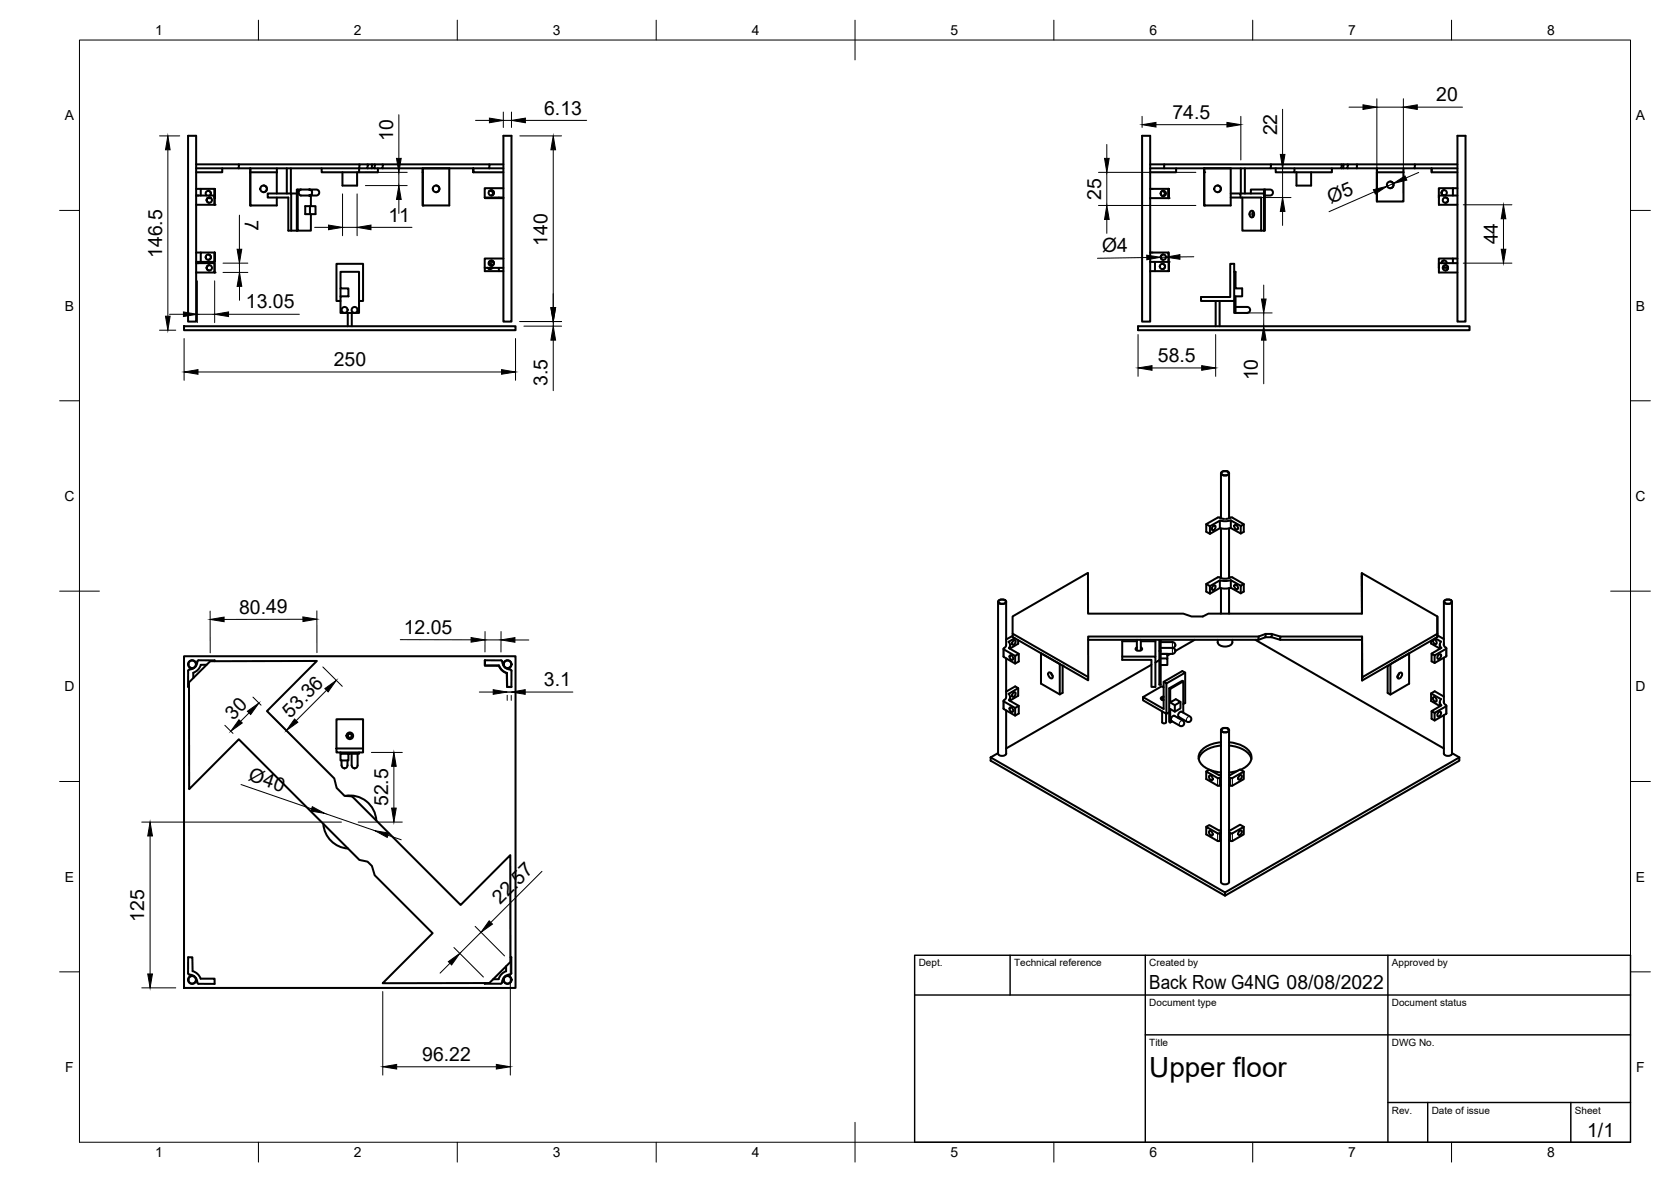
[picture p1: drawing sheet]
<svg xmlns="http://www.w3.org/2000/svg" width="420mm" height="297mm" viewBox="0 0 420 297" stroke-linecap="round" stroke-linejoin="round" font-family="sans-serif">
<!-- layer: Visible -->
<g fill="none" stroke="#000" stroke-width=".51">
<path d="M47.3 34.1h2v46.7h-2zM126.6 34.1h2v46.7h-2zM287.2 34.1h2v46.7h-2zM366.5 34.1h2v46.7h-2zM49.3 47.5h1.2M49.3 49.1h4.7v2.4h-4.7M49.3 41.3h10.7M51.9 49.1a.67 .67 0 0 1 0-.9 .67 .67 0 0 1 1 0 .67 .67 0 0 1-.1 .9M52.2 49.8h.9M52.3 48l.5 .1 .2 .4-.2 .6M52.6 49.6a.67 .67 0 0 0-.6 .7 .67 .67 0 0 0 .6 .7M54 49.8h.1"/>
<path d="M54 49.1v2.4M54 47.5v2.3v-2.3h-3.5v1.6M55.9 42.3v1h-6.6M62.9 42.3v9.3M66.3 46.6a.84 .84 0 0 1 .8 .9 .84 .84 0 0 1-.8 .8M69.6 43.3h-6.7v8.3h6.7v-2M69.6 42.3v6.3M72.1 42.3v6.3M73.1 42.3v6.3M73.2 58v-9.4h-5.9v1h5.2v8.4h2.1M73.2 48.6h1.4M74.6 58h.3"/>
<path d="M74.9 47.6h-.3v10.4M75.6 49.1h2.1M75.7 47.6a.79 .79 0 0 0-.6 .8 .79 .79 0 0 0 .6 .7M77.7 47.6l.5 .2 .3 .6-.3 .6-.5 .1h1.9l.6-.4v-.6l-.6-.5h-4.7v10.4h3.3v-4.2M77.9 51.8h1.4v2h-2.5v-2h1.1v2M78.2 49.1v2.7M80.9 42.3v1h9.4v-1M86.1 43.3v3.3h3.7v-3.3M90.4 41.3h-30.4v1h-10.7M92.4 41.3h-2v1h-30.4M93.5 41.3h-1.1v1h-2M94.2 41.3h-.7v1h-1.1"/>
<path d="M95 42.3v1h-4.7M96.2 41.3h-2v1h-.7M106.3 43.3h.1M106.3 42.3v1M106.3 43.3v8.3h6.7v-9.3h-6.7v9.3M109.6 46.6a.84 .84 0 0 1 .9 .9 .84 .84 0 0 1-.9 .8M119 43.3v-1v1h7.6M121.9 49.6v.2h4.7M123 41.3h-26.8v1h-2M123 42.3h3.6M123.1 48a.67 .67 0 0 1 .7 .2 .67 .67 0 0 1 0 .9M123.3 47.9l-.3 .1"/>
<path d="M123.5 47.8a.67 .67 0 0 1 .7 .6 .67 .67 0 0 1-.7 .7M125.5 49.6v.2M126.6 41.3h-3.6v1h-26.8M126.6 47.3h-4.7v2.3h4.7M289.2 47.5h4.6v2.3h-4.6M289.2 41.3h3.5M292.4 48a.65 .65 0 0 1 .5 .6 .65 .65 0 0 1-.5 .7 .66 .66 0 0 0 .5-.7 .66 .66 0 0 0-.5-.6zM292.5 47.9a.67 .67 0 0 0-.7 .7 .67 .67 0 0 0 .7 .7M293.9 47.5v2.3M295.7 42.3v1h-6.5M302.8 42.3h6.7v9.3h-6.7v-9.3v9.3M306.1 46.6a.84 .84 0 0 1 .9 .9 .84 .84 0 0 1-.9 .8"/>
<path d="M309.5 49.6h7.6v8.4h-4.7v-8.4M309.5 48.6h2.4v1M311.9 48.6h5.9v9.4M312 42.3v6.3M313 42.3v6.3M314.3 53.2a.59 .59 0 0 1 .8-.1 .59 .59 0 0 1 .2 .7 .62 .62 0 0 1-.5 .8 .62 .62 0 0 1-.6-.8zM315.1 53.1l-.2 .7 .2 .7M317.1 58h.7M317.8 47.6v1M318.1 47.6v10.4h-.3M318.1 47.6h-3.6v1M318.1 47.6l1.4 .1 .4 .2 .2 .5-.2 .5-.4 .2h-1.4"/>
<path d="M319.6 41.3h-26.9v1h-3.5M320.8 42.3v1h4.7v-1M326 43.3v3.3h3.7v-3.3M334.9 42.3v1h-9.4M337.3 41.3h-17.7v1h-26.9M337.8 41.3h-.5v1h-17.7M338.9 41.3h-1.1v1h-.5M341.2 41.3h-2.3v1h-1.1M346.2 43.3h6.7v7.3h-6.7zM346.2 42.3v8.3M346.2 42.3v1M349.6 45.6a.84 .84 0 0 1 .8 .9 .84 .84 0 0 1-.8 .8"/>
<path d="M352.9 42.3v1M355.7 41.3h-14.5v1h-2.3M355.7 42.3h10.8M360 42.3v1h6.5M360 42.3v1M363.1 47.8a.67 .67 0 0 0-.6 .6 .67 .67 0 0 0 .6 .7M363.4 49.6a.67 .67 0 0 1 .7 .7 .67 .67 0 0 1-.7 .7M365.3 47.3h-3.5v2.3M366.5 41.3h-10.8v1h-14.5M366.5 47.3h-1.2v1.8M366.5 49.1h-4.7v2.4h4.7M49.3 66.1h4.7v2.4h-4.7"/>
<path d="M49.3 65.8h4.7v-2.3v2.3M49.3 63.5h1.2M52.3 64a.67 .67 0 0 1 .7 .6 .67 .67 0 0 1-.7 .7M52.6 66.6a.67 .67 0 0 0-.6 .7 .67 .67 0 0 0 .6 .7M54 66.1v2.4M54 63.5h-3.5v2.3M85.6 75.6h-1v-9.3h6.7v9.3h-1M85.6 68.3h4.7v10.3h-4.7v-4.1h2v-2h-2zM85.6 72.5v2M87.4 78.6v3.4M88.5 78.6v3.4M121.9 67.3h4.7"/>
<path d="M121.9 67.3v.8h4.7M122.9 65.8h1.2M123.2 66.3l-.3 .1 .6-.1 .4 .4M123.5 65.5a.67 .67 0 0 1 .7 .6 .67 .67 0 0 1-.7 .7M123.8 67.3l-.6 .3-.5-.3 .5 .3M125.4 67.3v.8M126.6 65h-4.7v2.3M289.2 68.1h4.7v-2.3v2.3M289.2 63.5h4.6v2.3h-4.6M290.4 65.8v2.3M292.3 66.3a.67 .67 0 0 1 .6 .7 .67 .67 0 0 1-.6 .6M292.5 64a.67 .67 0 0 0-.7 .6 .67 .67 0 0 0 .7 .7"/>
<path d="M293.8 63.5l.1 2.3M305.7 75.6v6.4M306.7 75.6v6.4M309.3 66.3h1v9.3h-8.3v-1h7.3zM310.3 68.3h.4v4.2h1.6v2h-1.6v4.1M310.3 75.6v3h.4M310.7 77.1h2.9a.73 .73 0 0 1 .7 .8M314.3 77.9h.1M314.3 77.9a.73 .73 0 0 1-.7 .7h-2.9M362.8 67.3h1.3M363.1 65.5a.67 .67 0 0 0-.6 .6 .67 .67 0 0 1 .6-.6 .67 .67 0 0 1 .7 .6M363.4 66.6a.67 .67 0 0 1 .7 .7 .67 .67 0 0 1-.7 .7"/>
<path d="M363.6 66.6l-.5 .2M365.3 65h-3.5v2.3M366.5 66.1h-4.7v2.4h4.7M366.5 65h-1.2v1.1M46.3 82h83.3v1h-83.3zM286.2 82h83.3v1h-83.3zM307 118.9v11.4M307.1 118.7l.9-.4a.74 .74 0 0 1 1 .9l-1 .3a.74 .74 0 0 1-.9-.8zM307.2 118.7l.8-.3a.68 .68 0 0 1 .9 .7l-.9 .4a.68 .68 0 0 1-.8-.8zM309 118.9v11.4M303.3 131.7l.9 .6M305 132.3l.4-.2a.67 .67 0 0 1 .1 .8 .67 .67 0 0 1-.7 .3l-.1-.5z"/>
<path d="M306.2 130.1l-2.9 1.6v1.9l.9 .6 2.5-1.5v-1.9l-2.5 1.5v1.9M306.2 130.1l1.6 .3M307 132.8v12.5M309 132.8v12.5M309.5 132.7l-1.4 .2-1.4-.2M309.5 130.8l-1.4 .2-1.4-.2M309.9 130.1l2.8 1.6v2l-.7 .4-2.5-1.4M309.9 130.1l-1.7 .3M310.4 132a.67 .67 0 0 1 .8 .3 .67 .67 0 0 1-.1 .8l-.6-.4zM312 132.2l-2.5-1.4v1.9M312.7 131.7l-.7 .5v1.9M251 151.2v38.2a1.2 1.2 0 0 0 2 0v-10.9"/>
<path d="M251 151l1-.4a.74 .74 0 0 1 .9 .8l-.9 .4a.74 .74 0 0 1-1-.8zM251.1 151l.9-.3a.68 .68 0 0 1 .9 .7l-.9 .4a.68 .68 0 0 1-.9-.8zM253 151.2v10.9M254.6 159.2l19 10.9M254.6 159.8l-1.6 .9M303.3 146.8l.9 .5M305 147.3l.4-.2a.67 .67 0 0 1 .1 .8 .67 .67 0 0 1-.7 .3l-.1-.5zM306.2 145.1l-2.9 1.7v1.9l.9 .5 2.5-1.4v-2l-2.5 1.5v1.9M306.6 145.1h-.4M307 147.8v6.4M309 147.8v6.4M309.4 145.1h.5l2.8 1.7v1.9l-.7 .4-2.5-1.4"/>
<path d="M309.4 145.1l-1.4 .3-1.4-.3M309.5 147.7l-1.4 .2-1.4-.2M309.5 145.8l-1.4 .2-1.4-.2M310.4 147a.67 .67 0 0 1 .8 .3 .67 .67 0 0 1-.1 .8l-.6-.4zM312 147.2l-2.5-1.4v1.9M312.7 146.8l-.7 .4v1.9M318.2 159.3l-1.8 .7v.8h-42.8M319.7 159.3h-1.5v.8l-1.8 .7M321.9 160l-2.2-.7v.8h-1.5M342.4 144l.1 10.2-.1-10.2 19 10.9v5.2M342.5 154.2h-38.7l-1.4 .7h-2.8l-2.1-.7h-23.9v-10.2l-19 10.9v5.2l19 10.9v-11h42.8M342.5 160h-20.6v.8l-2.2-.7"/>
<path d="M361.4 159.3l-18.9 10.9v.8v-10.2M361.4 154.9v5.2l-18.9 10.9M361.4 159.7l1.7 .9M363.1 151.2v11M363.1 151l1-.4a.74 .74 0 0 1 .9 .8l-.9 .4a.74 .74 0 0 1-1-.8zM363.2 151l.9-.3a.68 .68 0 0 1 .9 .7l-.9 .4a.68 .68 0 0 1-.9-.8zM365.1 151.2v38.2a1.2 1.2 0 0 1-2 0v-9.7M46.3 164.9h83.3v83.4h-83.3zM47.5 171.5l5.4-5.3 26.8-.1-12.6 12.6 17 16.9 .5 2.4 2 2 1.9 .1 27.3 27.3 12.5-12.5 .1 26.8-5.4 5.3-26.8 .1 12.6-12.6-14.6-14.6-.7-2.3-1.1-1.1-2-.4-30.4-30.3-12.4 12.5zM48.9 167.8l-1.5 .6-.1 4.2h.2M49.9 165.9l4.1 .1v.2M49.9 165.9l-.2 .2-.5 1.4"/>
<path d="M51.9 167.1h-1.4l-.7 1.2-1.2 .8v1.3M121.9 166v1.3h3.5l.8 1.2 1.2 .7 .1 3.4h1.1M121.9 165.9l4.2 .1 .6 1.5M121.9 165.9v1.3h3.6M125.5 167.2l.7 1.2 1.3 .7M127 167.8l1.6 .6v4.2h-1.1v-3.5M252.3 163.1v1.9M252.3 176.2v1.9M252.3 178.1l.1 .1M252.3 165l.1 .1M252.4 176.3l2.8 1.6v1.9l-2.8-1.6M252.4 163.2l2.8 1.6v2l-2.8-1.7"/>
<path d="M252.4 176v.3M252.4 162.9v.3M253 175.3l-.6 .7M253 162.2l-.6 .7M253 173.8l2.3-1.3 .7 .4v1.9l-2 1.3M253 165.4v9.8M253.9 177.8a.67 .67 0 0 1 .7 .3 .67 .67 0 0 1-.1 .8l-.5-.4zM253.9 164.7a.67 .67 0 0 1 .7 .3 .67 .67 0 0 1-.1 .9l-.5-.5zM254 162.1v1M254 175.2v.9M254.7 174.1l.5-.2a.68 .68 0 0 1 0 .8 .68 .68 0 0 1-.7 .4v-.5zM254.7 161.1l.5-.3a.68 .68 0 0 1 0 .8 .68 .68 0 0 1-.7 .4v-.5z"/>
<path d="M255.1 160.4l-1.5 .9a1.11 1.11 0 0 1 .1 1.6l2.5 1.4v1.9l-1 .6M256 172.9l-2.4 1.5a1.11 1.11 0 0 1 .1 1.5l2.5 1.5v1.9l-1 .5M256 160.9v.9l-2 1.2M256.2 177.4l-1 .5M256.2 164.3l-1 .5M263.7 169a.97 .97 0 0 1 .8 1.5 .97 .97 0 0 1-.8-1.5zM264.3 169.1l.4 .8M267.2 167.3v6.8l-.7 .4-4.8-2.7v-7.6l4.8 2.7v7.6M285.9 162.7l-.4 .3a.92 .92 0 0 0 .9 .5 .92 .92 0 0 0 .8-.5l-.3-.3M285.9 161.1h-3.7v4.7h7.3v6.8h1v-7.6h-8.3M285.9 160.8v2.7M286.9 160.8v2.7"/>
<path d="M286.9 161.1h3.6v3.9M289.5 167.1l-36.5 21M291.5 163.6v8.4h.3v-11.1h-.3v2.7h.3M291.5 165.9l-1 .6M291.8 165.5h1.7v1.6h-1.7M291.8 161.4h3a.73 .73 0 0 1 .7 .7M291.8 162.8h3a.73 .73 0 0 1 .7 .8M292.2 175.5v.4M292.2 178.8v2.7M292.6 175l-.5 .2-.2 .3 .2 .3 .5 .2M292.6 175.2l-.4 .3 .4 .3M292.6 171.4l.7 .4 4.7-2.8-.7-.4-4.7 2.8v6.8l-5.2-3 4.7-2.7 .5 .2"/>
<path d="M293.2 179.3v2.2M293.3 171.8v7.6l-5.9-3.4v-.8M294 173v8.4l.2 .2M294 179l-.7 .4M294.2 176.5l1.2 .7 1.4-.8-1.2-.7-1.4 .8v-3.4l3.3-1.9v7.9M294.3 164.3l-.8 .4M295.4 177.2v1.6M295.5 162.1h.1M295.5 163.6h.1M295.5 163.6a.77 .77 0 0 1-.7 .7h-3h1.7v1.2M295.5 162.1l-.1 .5-.4 .2M296.8 176.4v1.6l-1.4 .8-1.2-.6v3.4l.5-.3"/>
<path d="M297.5 171.2l-.2-.1-3.3 1.9 .2 .1M298 169v7.7l-.5 .2M300.4 160.8l-4.9 2.8M306.2 160.8a1.49 1.49 0 0 0 1.8 1.7 1.47 1.47 0 0 0 1.9-1.7M315.6 160.8l47.5 27.3M321.9 160.8h20.6v-.8v10.2M348.9 167.3v6.8l.7 .4 4.7-2.7v-7.6l-4.7 2.7v7.6M351.7 169.3l.7-.3a.97 .97 0 0 1-.8 1.5l-.2-.4zM351.8 169.2l-.4 .7M359.8 174.3l.9-.6 2.4 1.4M359.8 161v.7l2.2 1.3M360.4 175.2a.67 .67 0 0 1 .7 .3 .67 .67 0 0 1-.1 .9l-.6-.5z"/>
<path d="M360.4 160.8a.67 .67 0 0 1 .7 .3 .67 .67 0 0 1-.1 .8l-.6-.4zM360.7 164.7l-.7-.4v1.9l.7 .4 2.9-1.6M360.9 160.4l1.4 .8a1.11 1.11 0 0 0 .1 1.6l-2.4 1.5M361.7 179l.3-.2a.63 .63 0 0 1 .4 .8 .63 .63 0 0 1-.7 .5l-.3-.3zM361.7 164.6l.3-.2a.62 .62 0 0 1 .4 .7 .62 .62 0 0 1-.7 .5l-.3-.3zM362 177.4l-2.2-1.2v-1.9l2.5 1.4a1.11 1.11 0 0 0 .1 1.6l-2.4 1.4M362 162v1.1M362 176.4v1.1M363.1 165.3v11.3M363.1 176.2a1.09 1.09 0 0 0 .6 1.2l-3 1.7v2M363.1 161.8a.89 .89 0 0 0 .5 1M363.6 162.8v.3l-2.9 1.6v1.9"/>
<path d="M363.7 177.4v2l-3 1.7-.7-.5v-1.9l.7 .4M363.7 162.9l-.1 2.1M84.6 180.7h6.7v8.4h-6.7zM84.6 188.1h6.7M85.6 189.1v.3M85.9 191.1v1.2a.74 .74 0 0 0 .7 .8 .74 .74 0 0 0 .8-.8v-1.2M86.6 193.1h.1M86.9 200a6.7 6.7 0 0 1 7.7 6.2M88.4 189.4v2.9a.73 .73 0 0 0 .8 .8M89.2 193.1h.1M89.9 189.4v2.9a.73 .73 0 0 1-.7 .8M90.3 189.1v.3h-4.7v1.7h2v-1.7"/>
<path d="M249.1 190.3v.9l58.9 33.9M249.1 190.3l58.9 34M251 189.3l-1.9 1M292.2 181.5l.5 .3 .5-.3M294.7 180.1l.6-.2 2.2 1.3 .3 .5-.2 .5-.4 .3h-.4l-2.2-1.3-.1-.6zM296.4 180.2l2.2 1.2 .8-.2 .2-.4-.2-.6-2.3-1.3a.87 .87 0 0 0-.7 1.3M296.5 180.2l-.3 .2M303.3 193.9l.8-.5 2.5 1.4 .4-.1M304.1 194.9a.68 .68 0 0 1 .7 .4 .68 .68 0 0 1-.1 .8l-.6-.5zM306.2 195.5l-2.9-1.6v1.9l2.9 1.6M307 183.5v38.2a1.2 1.2 0 0 0 2.1 0M307 197.3l-.8 .1"/>
<path d="M307 195.3l-.8 .2M307 186.5a6 6 0 0 0-5.5 3.2 3 3 0 0 0 1.8 3.3 9.1 9.1 0 0 0 3.7 1.1M307 187.4a6.5 6.5 0 0 0-5.4 2.8l-.2 .5M307.1 183.3l.9-.4a.74 .74 0 0 1 1 .8l-1 .4a.74 .74 0 0 1-.9-.8zM307.2 183.3l.8-.3a.68 .68 0 0 1 .9 .7l-.9 .3a.68 .68 0 0 1-.8-.7zM309 183.5v38.2M309 186.5a6.4 6.4 0 0 1 5.5 2.9 2.87 2.87 0 0 1-1.8 3.7l-.7 .3M309 187.4a6.5 6.5 0 0 1 5.5 2.8l.1 .5M309 195.3l.9 .2 2.8-1.6v1.9l-2.8 1.6M309 197.3l.9 .1M311.2 193.7l-2.2 .4M311.6 195l.4-.2a.67 .67 0 0 1 .1 .8 .67 .67 0 0 1-.7 .3v-.5z"/>
<path d="M312.7 193.9l-.9-.6-2.5 1.5-.3-.1M365.1 189.3l1.8 1M81.3 207a6.7 6.7 0 0 0 6.2 6.2M303.3 207.8l.8-.5 2.5 1.4M304.1 208.8a.68 .68 0 0 1 .7 .4 .68 .68 0 0 1-.1 .8l-.6-.5zM306.2 209.4l-2.9-1.6v1.9l2.9 1.6M307 211.1l-.8 .2M307 209.2l-.8 .2M307 208.6l-.4 .1M309 209.2l.9 .2 2.8-1.6v1.9l-2.8 1.6h-.5M309 211.1l.4 .2M311.6 208.9l.4-.2a.67 .67 0 0 1 .1 .8 .67 .67 0 0 1-.7 .3v-.5z"/>
<path d="M312.7 207.8l-.9-.6-2.5 1.5-.3-.1M308 224.3l58.9-34v.9l-58.9 33.9zM47.3 244.6l.2 .3 1.4 .5M48.4 244.1v-3.5h-1.1v4M48.4 244l1.3 .7 .7 1.2M49.2 245.7l.6 1.5 4.2 .1v-1.4h-3.6M121.9 247v.2h4M125.4 246.1h-1.4M127.3 242.8v1.3M127.3 244.1l-1.2 .7-.7 1.3M128.4 240.5h.2v4.1M128.6 244.6l-.2 .2a2.16 2.16 0 0 0-2.2 2.2l-.3 .2"/>
<circle cx="52.6" cy="50.3" r=".67"/>
<circle cx="66.3" cy="47.5" r=".84"/>
<circle cx="109.7" cy="47.5" r=".84"/>
<circle cx="123.5" cy="48.5" r=".67"/>
<circle cx="292.5" cy="48.6" r=".67"/>
<circle cx="306.1" cy="47.5" r=".84"/>
<circle cx="349.6" cy="46.5" r=".84"/>
<circle cx="363.1" cy="48.4" r=".67"/>
<circle cx="363.4" cy="50.3" r=".66"/>
<circle cx="52.4" cy="64.6" r=".67"/>
<circle cx="52.6" cy="67.3" r=".67"/>
<circle cx="86.6" cy="77.9" r=".75"/>
<circle cx="89.2" cy="77.9" r=".75"/>
<circle cx="123.5" cy="66.1" r=".67"/>
<circle cx="292.3" cy="67" r=".67"/>
<circle cx="292.5" cy="64.6" r=".67"/>
<circle cx="363.4" cy="67.3" r=".67"/>
<circle cx="48.3" cy="166.9" r="1.03"/>
<circle cx="48.3" cy="166.9" r=".94"/>
<circle cx="127.6" cy="166.9" r="1.03"/>
<circle cx="127.6" cy="166.9" r=".94"/>
<circle cx="88" cy="184.9" r=".5"/>
<circle cx="88" cy="184.9" r=".84"/>
<circle cx="48.3" cy="246.2" r="1.03"/>
<circle cx="48.3" cy="246.2" r=".94"/>
<circle cx="127.6" cy="246.2" r="1.03"/>
<circle cx="127.6" cy="246.2" r=".94"/>
</g>
<g fill="#000">
<circle cx="54" cy="51.5" r=".25"/>
<circle cx="62.9" cy="51.6" r=".25"/>
<circle cx="106.3" cy="51.6" r=".25"/>
<circle cx="293.8" cy="49.8" r=".25"/>
<circle cx="302.8" cy="51.6" r=".25"/>
<circle cx="302.8" cy="43.3" r=".25"/>
<circle cx="54" cy="68.5" r=".25"/>
<circle cx="293.8" cy="65.8" r=".25"/>
<circle cx="267.2" cy="167.3" r=".25"/>
<circle cx="348.9" cy="167.3" r=".25"/>
</g>
<!-- layer: Visible Narrow -->
<g fill="none" stroke="#000" stroke-width=".25">
<path d="M252.4 163.2v1.9M252.4 176.3v1.9M294.8 161.4v2.9M363.6 163.1v1.9M363.6 177.5v1.9M297.4 181.1a.87 .87 0 0 0-.8 1.3M297.5 182h.1M299.2 180a.87 .87 0 0 0-.8 1.3M299.3 181h.1M306.2 195.5v1.9M306.6 195.5v1.9M309.4 195.5v1.9"/>
<path d="M309.9 195.5v1.9M306.2 209.4v1.9M306.6 209.4v1.9M309.4 209.4v1.9M309.9 209.4v1.9"/>
</g>
<!-- layer: Border -->
<g fill="none" stroke="#000" stroke-width=".25">
<path d="M20 10.1h390v276.9h-390zM65 5.1v5M115 5.1v5M165 5.1v5M215 5.1v10M265 5.1v5M315 5.1v5M365 5.1v5M15 52.9h5M410 52.9h5M15 100.7h5M410 100.7h5"/>
<path d="M15 148.6h10M405 148.6h10M15 196.4h5M410 196.4h5M15 244.2h5M410 244.2h5M65 287v5M115 287v5M165 287v5M215 282.1v9.9M265 287v5M315 287v5"/>
<path d="M365 287v5"/>
</g>
<!-- layer: TitleBlock -->
<path d="M230 240.1h180v46.9h-180zM230 250h180M254 240.1v9.9M288 240.1v46.9M349 240.1v46.9M288 260.1h122M349 277.1h61M359 277.1v9.9M395 277.1v9.9" fill="none" stroke="#000" stroke-width=".36"/>
<!-- layer: Dimensions -->
<g fill="none" stroke="#000" stroke-width=".25">
<path d="M40.1 34.1h5.1M42.2 37.6v41.9M100.3 28.8v11M119.6 30.3h3.5M126.6 28.2v3.8M126.6 30.3h2M128.6 28.2v3.8M130.7 34.1h10.5M132.1 30.3h15.4M139.1 37.6v39.7M278.3 36.3v3.5M287.2 29.2v2.8"/>
<path d="M290.7 31.3h17.8M312 29.2v11M322.5 27.5v11.3M339.2 26.9h3.5M346.2 24.8v23.7M346.2 26.9h6.7M352.9 24.8v23.7M356.4 26.9h11.3M60.2 54.1v8.5M79.1 57.1h3.5M86.1 48.7v10.5M86.1 57.1h3.7"/>
<path d="M89.8 48.7v10.5M91.9 46.6h10.5M91.9 43.3h10.5M93.3 57.1h10.3M100.3 43.3v3.3M100.3 50.1v3.5M276.2 43.3h24.5M276.2 51.6h24.5M278.3 43.3v8.3M278.3 55.1v3.5M314.1 49.6h10.5M314.1 42.3h10.5"/>
<path d="M322.5 42.3v7.3M322.5 53.1v3.5M345.6 48.2l-11.4 5M350.3 46.1l-1.5 .7M356.7 43.3l-3.2 1.4M367.9 51.5h12.3M378 55v7.6M42.6 79h3.5M49.6 70.6v10.5M49.6 79h4.4M54 70.6v10.5M56.1 68.5h6.2"/>
<path d="M56.1 66.1h6.2M57.5 79h17.8M60.2 66.1v2.4M60.2 72v3.5M288.3 64.7l-12.4 .2M293.2 64.6l-1.4 .1M300.2 64.5l-3.5 .1M312.8 78.6h7.1M317.8 71.6v3.5M317.8 78.6v3.4M367.9 66.1h12.3M40.1 83h4.1"/>
<path d="M46.3 85.1v10.5M49.8 93.5h76.3M129.6 85.1v10.5M130.7 80.8h10.5M131.7 82h9.5M139.1 80.8v1.2M139.1 85.5v12.7M286.2 84.1v10.5M289.7 92.5h12.5M305.7 84.1v10.5M317.8 85.5v10.9M52.8 153.6l.1 10.5"/>
<path d="M76.2 155.6l-19.9 .1M79.7 153.5v10.5M122 158.7l-.1 5.1M126 158.7v5.2M62.6 179.2l-2.1 2.1M63.6 175.2l2 2M81.2 167.6l4.9 4.9M82.1 173.5l-7.6 7.6M100.6 160.7l17.8 .1M120.5 173.9h3.5M122 160.8h4M127.5 174.7v1.3"/>
<path d="M127.5 173.9h1M128.5 174.8v1.2M129.5 160.8h3.5M132.1 173.9h11.9M56.5 182.3l2.1 2M60.6 197.2l17.7 6.1M68.6 180.2l4.9 4.9M93.4 189.1h7.8M99 192.6v10.5M35.6 206.6h50.3M37.7 210.1v34.7M81.7 204.4l12.6 4.4"/>
<path d="M90.1 206.6h11.1M97.6 209.9l3.3 1.1M128.3 217v53.2M136.3 219l-12.9 12.8M114.1 238.1l7.5 7.4M119.5 232.8l7.4 7.4M120.9 234.3l-5.3 5.3M35.6 248.2h8.6M96.2 249.2v21M113.1 242.1l-2.4 2.4M99.7 268.1h25.1"/>
</g>
<g fill="#000" stroke="#000" stroke-width=".25">
<path d="M42.2 34.1l.6 3.5h-1.2zM99.7 39.8h1.2l-.6 3.5zM123.1 29.7l3.5 .6-3.5 .5zM128.6 30.3l3.5-.6v1.1zM139.1 34.1l.6 3.5h-1.2zM277.7 39.8h1.2l-.6 3.5zM287.2 31.3l3.5-.5v1.1zM308.5 30.8l3.5 .5-3.5 .6zM321.9 38.8h1.2l-.6 3.5zM342.7 26.3l3.5 .6-3.5 .6zM352.9 26.9l3.5-.6v1.2zM82.6 56.6l3.5 .5-3.5 .6z"/>
<path d="M89.8 57.1l3.5-.5v1.1zM100.3 46.6l.6 3.5h-1.2zM278.3 51.6l.6 3.5h-1.2zM322.5 49.6l.6 3.5h-1.2zM345.3 47.7l3.5-.9-3 2zM350.3 46.1l3-1.9 .4 1.1zM378 51.5l.6 3.5h-1.1zM41.6 79.5h1.2l-.6 3.5zM46.1 78.4l3.5 .6-3.5 .6zM54 79l3.5-.6v1.2zM60.2 68.5l.6 3.5h-1.2zM59.6 62.6h1.2l-.6 3.5z"/>
<path d="M138.5 77.3h1.2l-.6 3.5zM288.3 64.1l3.5 .6-3.4 .6zM293.2 64.6l3.5-.6v1.2zM317.2 75.1h1.1l-.5 3.5zM377.5 62.6h1.1l-.6 3.5zM46.3 93.5l3.5-.6v1.2zM126.1 92.9l3.5 .6-3.5 .6zM139.1 82l.6 3.5h-1.2zM286.2 92.5l3.5-.6v1.2zM302.2 91.9l3.5 .6-3.5 .6zM317.8 82l.5 3.5h-1.1zM52.8 155.7l3.5-.6v1.1z"/>
<path d="M76.2 155l3.5 .6-3.5 .6zM62.2 178.7l2.9-2-2.1 2.9zM81.7 173l2.9-2-2.1 2.9zM118.4 160.2l3.6 .6-3.6 .6zM124 173.3l3.5 .6-3.5 .6zM126 160.8l3.5-.6v1.2zM128.5 173.9l3.6-.6v1.2zM60.1 180.9l.8 .8-2.9 2.1zM74.1 180.7l.8 .8-2.9 2.1zM99 189.1l.6 3.5h-1.1zM37.7 206.6l.6 3.5h-1.2zM78.5 202.7l3.2 1.7-3.6-.6z"/>
<path d="M94.3 208.8l3.4 .5-.3 1.1zM98.5 203.1h1.1l-.6 3.5zM123 231.4l.8 .8-2.9 2.1zM37.1 244.8h1.2l-.6 3.4zM112.7 241.7l2.9-2.1-2 2.9zM96.2 268.1l3.5-.6v1.2zM124.8 267.5l3.5 .6-3.5 .6z"/>
</g>
<text font-size="7" x="289" y="270.6">Upper floor</text>
<g font-size="4.9">
<text x="136.8" y="28.8">6.13</text>
<text x="294.8" y="29.9">74.5</text>
<text x="361.1" y="25.5">20</text>
<text x="98.8" y="35.4" transform="rotate(-90 98.8 35.4)">10</text>
<text x="321.1" y="34" transform="rotate(-90 321.1 34)">22</text>
<text x="276.8" y="50.2" transform="rotate(-90 276.8 50.2)">25</text>
<text x="334.7" y="51.3" transform="rotate(-24 334.7 51.3)">Ø5</text>
<text x="61.6" y="55.2" transform="rotate(90 61.6 55.2)">7</text>
<text x="97.7" y="55.7">11</text>
<text x="40.7" y="64.8" transform="rotate(-90 40.7 64.8)">146.5</text>
<text x="137.6" y="61.7" transform="rotate(-90 137.6 61.7)">140</text>
<text x="277.1" y="63.3" transform="rotate(-1 277.1 63.3)">Ø4</text>
<text x="376.6" y="61.4" transform="rotate(-90 376.6 61.4)">44</text>
<text x="61.8" y="77.5">13.05</text>
<text x="83.9" y="92">250</text>
<text x="291.1" y="91">58.5</text>
<text x="316.3" y="95.6" transform="rotate(-90 316.3 95.6)">10</text>
<text x="137.6" y="97" transform="rotate(-90 137.6 97)">3.5</text>
<text x="60.1" y="154.2">80.49</text>
<text x="101.5" y="159.3">12.05</text>
<text x="136.8" y="172.5">3.1</text>
<text x="58.6" y="181.1" transform="rotate(-45 58.6 181.1)">30</text>
<text x="72.9" y="180.6" transform="rotate(-45 72.9 180.6)">53.36</text>
<text x="62.2" y="196.1" transform="rotate(19 62.2 196.1)">Ø40</text>
<text x="97.6" y="202.6" transform="rotate(-90 97.6 202.6)">52.5</text>
<text x="125.8" y="227.4" transform="rotate(-45 125.8 227.4)">22.57</text>
<text x="36.3" y="231.7" transform="rotate(-90 36.3 231.7)">125</text>
<text x="289" y="248.5">Back Row G4NG 08/08/2022</text>
<text x="106.2" y="266.6">96.22</text>
<text x="399.1" y="285.7">1/1</text>
</g>
<g font-size="3.5">
<text x="39" y="8.8">1</text>
<text x="89" y="8.8">2</text>
<text x="139" y="8.8">3</text>
<text x="189" y="8.8">4</text>
<text x="239" y="8.8">5</text>
<text x="289" y="8.8">6</text>
<text x="339" y="8.8">7</text>
<text x="389" y="8.8">8</text>
<text x="16.3" y="30.2">A</text>
<text x="411.3" y="30.2">A</text>
<text x="16.3" y="78">B</text>
<text x="411.3" y="78">B</text>
<text x="16.2" y="125.9">C</text>
<text x="411.2" y="125.9">C</text>
<text x="16.2" y="173.7">D</text>
<text x="411.2" y="173.7">D</text>
<text x="16.3" y="221.6">E</text>
<text x="411.3" y="221.6">E</text>
<text x="16.4" y="269.4">F</text>
<text x="411.4" y="269.4">F</text>
<text x="39" y="290.8">1</text>
<text x="89" y="290.8">2</text>
<text x="139" y="290.8">3</text>
<text x="189" y="290.8">4</text>
<text x="239" y="290.8">5</text>
<text x="289" y="290.8">6</text>
<text x="339" y="290.8">7</text>
<text x="389" y="290.8">8</text>
</g>
<g font-size="2.5">
<text x="231" y="242.9">Dept.</text>
<text x="255" y="242.9">Technical reference</text>
<text x="289" y="242.9">Created by</text>
<text x="350" y="242.9">Approved by</text>
<text x="289" y="252.8">Document type</text>
<text x="350" y="252.8">Document status</text>
<text x="289" y="262.9">Title</text>
<text x="350" y="262.9">DWG No.</text>
<text x="350" y="279.9">Rev.</text>
<text x="360" y="279.9">Date of issue</text>
<text x="396" y="279.9">Sheet</text>
</g>
</svg>
